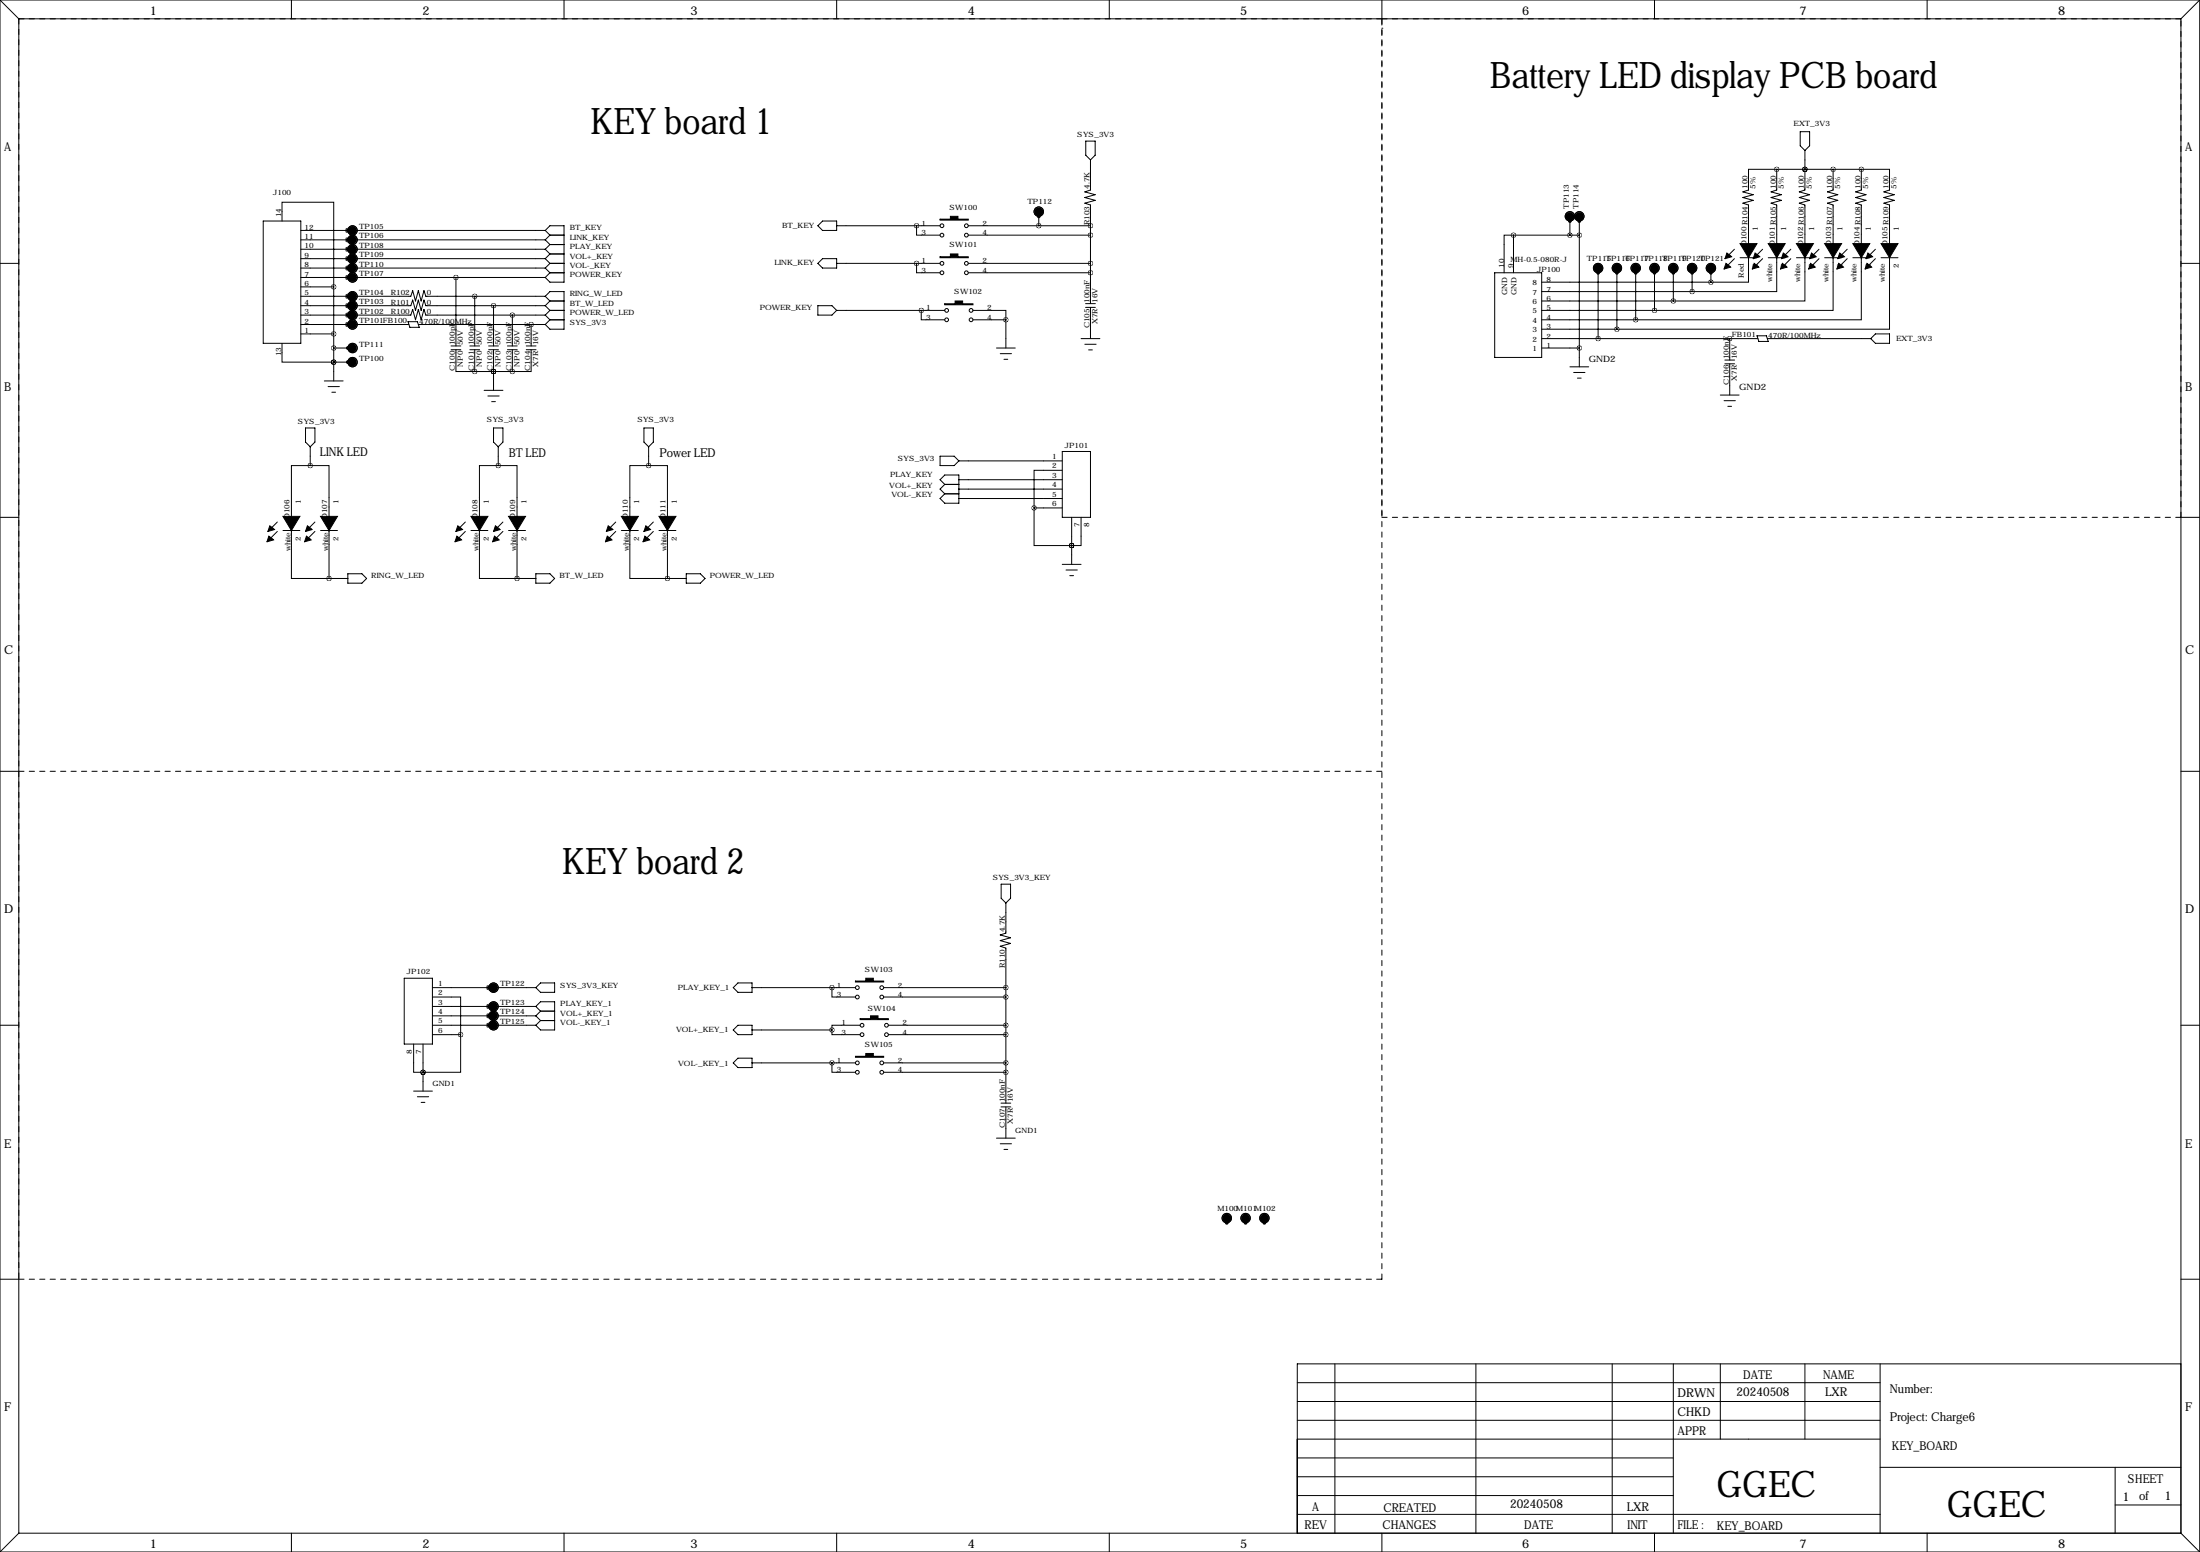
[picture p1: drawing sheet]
<svg xmlns="http://www.w3.org/2000/svg" width="594mm" height="419mm" viewBox="0 0 594 419" stroke-linecap="round" stroke-linejoin="round" font-family="sans-serif">
<g fill="none" stroke="#000" stroke-width=".27">
<path d="M0 0h594.4M0 0v419.1M0 0l5.1 5.1M5.1 5.1h584.2M5.1 5.1v408.9M78.7 0v5.1M152.4 0v5.1M226.1 0v5.1M299.7 0v5.1M373.4 7.6h.1M373.4 0v5.1M447 0v5.1"/>
<path d="M520.7 0v5.1M589.3 5.1v408.9M594.4 0v419.1M594.4 0l-5.1 5.1M293.4 38.1h2.5v3.8l-1.3 1.3-1.2-1.3zM486.4 35.6h2.5v3.8l-1.2 1.2-1.3-1.2zM71.1 59.7h10.2v33h-10.2zM76.2 59.7v-5.1h14v22.9M280.7 58.4v2.6M294.6 43.2v8.1l-1.5 .5 2.8 .8-2.8 .7 2.8 .8-2.8 .8 1.5 .5v26.6M424.2 59.7v3.8M426.7 59.7v39.4"/>
<path d="M480.1 45.7h-7.7v5.6l-1.5 .5 2.8 .8-2.8 .7 2.8 .8-2.8 .8 1.5 .5v20.8h-10.1M480.1 45.7v5.6l-1.6 .5 2.8 .8-2.8 .7 2.8 .8-2.8 .8 1.6 .5v23.3h-22.9M480.1 45.7h22.8M487.7 45.7h.1M487.7 40.6v10.7l-1.5 .5 2.7 .8-2.7 .7 2.7 .8-2.7 .8 1.5 .5v25.9h-35.6M495.3 45.7v5.6l-1.5 .5 2.8 .8-2.8 .7 2.8 .8-2.8 .8 1.5 .5v28.4h-48.3M502.9 45.7h7.6v5.6l-1.5 .5 2.8 .8-2.8 .7 2.8 .8-2.8 .8 1.5 .5v33.5h-73.6M502.9 45.7v5.6l-1.5 .5 2.8 .8-2.8 .7 2.8 .8-2.8 .8 1.5 .5v31h-60.9M0 71.1h5.1M81.3 77.5h8.9M81.3 74.9h66M81.3 72.4h66"/>
<path d="M81.3 69.9h66M81.3 67.3h66M81.3 64.8h66M81.3 62.2h66M90.2 77.5v25.4M94 62.2h.1M94 64.8h.1M94 67.3h.1M94 69.9h.1M94 72.4h.1M94 74.9h.1M123.2 74.9v18.5"/>
<path d="M147.3 62.2l1.3-1.2h3.8v15.2h-3.8l-1.3-1.3M147.3 62.2l1.3 1.3M147.3 64.8l1.3 1.2M147.3 67.3l1.3 1.3M147.3 69.9l1.3 1.2M147.3 72.4l1.3 1.3M148.6 71.1h3.8M148.6 63.5h3.8M148.6 73.7h3.8M148.6 66h3.8M148.6 63.5l-1.3 1.3M148.6 68.6h3.8"/>
<path d="M148.6 66l-1.3 1.3M148.6 68.6l-1.3 1.3M148.6 71.1l-1.3 1.3M148.6 73.7l-1.3 1.2M221 61l1.2-1.3h3.9v2.5h-3.9zM221 71.1l1.2-1.2h3.9v2.5h-3.9zM226.1 71.1h27.9M226.1 61h27.9M247.6 61v2.5h6.4M247.6 71.1v2.6h6.4M261.6 71.1h33M261.6 61h33"/>
<path d="M261.6 63.5h33M261.6 73.7h33M403.9 73.7h12.7v22.8h-12.7zM408.9 63.5h-2.5v10.2M408.9 63.5h17.8M408.9 63.5v10.2M416.6 78.7h40.6M416.6 76.2h45.7M431.8 73.7v17.7M436.9 73.7v15.2M442 73.7v12.7M447 73.7v10.1"/>
<path d="M452.1 73.7v7.6M457.2 73.7v5M462.3 73.7v2.5M468.6 67.3l-2.5 2.6M468.6 69.9l-2.5 2.5M470.2 69.6h4.5M476.2 67.3l-2.5 2.6M476.2 69.9l-2.5 2.5M477.8 69.6h4.5M483.9 67.3l-2.6 2.6M483.9 69.9l-2.6 2.5M485.4 69.6h4.6"/>
<path d="M491.5 67.3l-2.6 2.6M491.5 69.9l-2.6 2.5M493 69.6h4.6M499.1 67.3l-2.5 2.6M499.1 69.9l-2.5 2.5M500.6 69.6h4.6M506.7 67.3l-2.5 2.6M506.7 69.9l-2.5 2.5M508.3 69.6h4.5M589.3 71.1h5.1M76.2 92.7v5.1h14M81.3 87.6h29.2"/>
<path d="M81.3 85.1h29.7l.5-1.5 .8 2.8 .7-2.8 .8 2.8 .8-2.8 .5 1.5h32.2M81.3 82.6h29.7l.5-1.6 .8 2.8 .7-2.8 .8 2.8 .8-2.8 .5 1.6h32.2M81.3 80h29.7l.5-1.5 .8 2.8 .7-2.8 .8 2.8 .8-2.8 .5 1.5h32.2M81.3 90.2h8.9M90.2 97.8h.1M90.2 94h3.8M90.2 97.8h3.8M94 80h.1M94 82.6h.1M94 85.1h.1M94 87.6h.1M110.2 86.9h2.6l.5 1.5h-2.6z"/>
<path d="M113 87.6h34.3M121.9 94.4h2.6M121.9 93.4h2.6M123.2 94.4v5.9h5.1M126.9 94.4h2.7M126.9 93.4h2.7M128.3 80v13.4M128.3 94.4v5.9M132 94.4h2.7M132 93.4h2.7M133.3 82.6v10.8M133.3 94.4v11"/>
<path d="M137.1 94.4h2.7M137.1 93.4h2.7M138.4 85.1v8.3M138.4 94.4v5.9M142.2 94.4h2.6M142.2 93.4h2.6M143.5 94.4v5.9h-5.1M143.5 87.6v5.8M147.3 80l1.3-1.3h3.8v10.2h-3.8l-1.3-1.3M147.3 80l1.3 1.3M147.3 82.6l1.3 1.2M147.3 85.1l1.3 1.3"/>
<path d="M148.6 83.8h3.8M148.6 86.4h3.8M148.6 81.3h3.8M148.6 81.3l-1.3 1.3M148.6 83.8l-1.3 1.3M148.6 86.4l-1.3 1.2M221 82.6h3.8l1.3 1.2-1.3 1.3h-3.8zM226.1 83.8h29.2M248.9 83.8v2.6h6.4M262.9 83.8h8.9v2.6M262.9 86.4h8.9M269.2 94h5.1"/>
<path d="M270.3 95.5h3M271.3 97h1M271.8 86.4v7.6M292.1 91.4h5.1M293.1 93h3.1M293.3 83h2.7M293.3 82h2.7M294.1 94.5h1M294.6 83v8.4M416.6 83.8h30.4M416.6 86.4h25.4M416.6 91.4h58.4"/>
<path d="M416.6 94h10.1M416.6 88.9h20.3M416.6 81.3h35.5M424.2 99.1h5.1M466 98.2h2.7M466 97.2h2.7M467.4 91.4v5.8M467.4 98.2v8.5M474.7 90.7h2.6l.5 1.5h-2.6zM477.5 91.4h28M506.7 90.2h3.8v2.5h-3.8l-1.2-1.3zM82.5 115.6h2.6v3.8l-1.3 1.2-1.3-1.2z"/>
<path d="M87.6 102.9h5.1M88.6 104.4h3.1M89.7 105.9h1M128.3 100.3h10.1M130.8 105.4h5.1M131.8 106.9h3.1M132.8 108.5h1.1M133.3 100.3h.1M133.3 115.6h2.6v3.8l-1.3 1.2-1.3-1.2zM174 115.6h2.5v3.8l-1.2 1.2-1.3-1.2zM425.2 100.6h3M426.2 102.1h1"/>
<path d="M464.8 106.7h5.1M465.8 108.2h3.1M466.9 109.7h1M0 139.7h5.1M83.8 125.7h-5.1v30.5h10.2M83.8 125.7h5.1v30.5M83.8 120.6v5.1M134.6 125.7h-5.1v30.5h10.2M134.6 125.7h5.1v30.5M134.6 120.6v5.1M175.3 125.7h-5.1v30.5h10.1M175.3 125.7h5v30.5"/>
<path d="M175.3 120.6v5.1M254 123.2h3.8l1.3 1.3-1.3 1.2h-3.8zM255.3 130.8l-1.3-1.3 1.3-1.2h3.8v7.6h-3.8l-1.3-1.3 1.3-1.3M255.3 130.8h3.8M255.3 130.8l-1.3 1.3 1.3 1.2M255.3 133.3h3.8M259.1 124.5h27.9M259.1 129.5h27.9M259.1 132.1h27.9M259.1 134.6h27.9M279.4 137.2v10.1h10.2M279.4 137.2h7.6"/>
<path d="M287 127h-7.6v10.2M287 121.9h7.6v17.8h-7.6zM289.6 139.7v12.7M292.1 139.7v7.6h-2.5M589.3 139.7h5.1M74.9 141l-2.5 2.5M74.9 143.5l-2.5 2.6M76.5 143.3h4.5M85.1 141l-2.6 2.5M85.1 143.5l-2.6 2.6M86.6 143.3h4.6M88.9 156.2h5.1"/>
<path d="M94 154.9h3.8l1.3 1.3-1.3 1.3h-3.8zM125.7 141l-2.5 2.5M125.7 143.5l-2.5 2.6M127.3 143.3h4.5M135.9 141l-2.6 2.5M135.9 143.5l-2.6 2.6M137.4 143.3h4.6M139.7 156.2h5.1M144.8 154.9h3.8l1.3 1.3-1.3 1.3h-3.8zM166.4 141l-2.6 2.5M166.4 143.5l-2.6 2.6M167.9 143.3h4.6"/>
<path d="M176.5 141l-2.5 2.5M176.5 143.5l-2.5 2.6M178.1 143.3h4.5M180.3 156.2h5.1M185.4 154.9h3.8l1.3 1.3-1.3 1.3h-3.8zM287 152.4h5.1M288 153.9h3.1M289.1 155.4h1M289.6 147.3h.1M0 208.3h5.1M589.3 208.3h5.1M270.5 238.8h2.5v3.8l-1.2 1.2-1.3-1.2z"/>
<path d="M271.8 243.8v8.2l-1.5 .5 2.7 .7-2.7 .8 2.7 .8-2.7 .7 1.5 .5v41.9M0 276.9h5.1M109.2 264.2h7.6v17.7h-7.6zM116.8 269.2h7.7v10.2M116.8 276.9h28M116.8 279.4h7.7M116.8 266.7h28M116.8 271.8h28M116.8 274.3h28M124.5 279.4v10.2h-10.2M132.1 271.8h.1M132.1 274.3h.1"/>
<path d="M132.1 276.9h.1M132.1 266.7h.1M144.8 271.8l1.2-1.3h3.9v7.6h-3.9l-1.2-1.2M144.8 266.7l1.2-1.3h3.9v2.6h-3.9zM144.8 271.8l1.2 1.2M144.8 274.3l1.2 1.3M146 273h3.9M146 275.6h3.9M146 273l-1.2 1.3M146 275.6l-1.2 1.3M198.1 278.1l1.3-1.2h3.8v2.5h-3.8zM198.1 266.7l1.3-1.3h3.8v2.6h-3.8z"/>
<path d="M203.2 266.7h27.9M203.2 278.1h21.6M224.8 266.7v2.5h6.3M224.8 278.1v1.3h7.6M232.4 276.9h-7.6v1.2M238.8 266.7h33M238.8 269.2h33M240 276.9h31.8M240 279.4h31.8M589.3 276.9h5.1M111.8 281.9v7.7h2.5M111.8 294.6h5"/>
<path d="M112.8 296.2h3M113.8 297.7h1M114.3 289.6h.1M114.3 281.9v12.7M198.1 287l1.3-1.2h3.8v2.5h-3.8zM203.2 287h27.9M224.8 287v2.6h6.3M238.8 287h33M238.8 289.6h33M270.5 298.9h2.6M270.5 297.9h2.6M271.8 298.9v8.4"/>
<path d="M269.2 307.3h5.1M270.3 308.9h3M271.3 310.4h1M0 345.4h5.1M589.3 345.4h5.1M350.5 378.5h157.5M350.5 373.4h157.5M360.7 368.3v45.7M398.8 368.3v45.7M435.6 368.3v45.7M452.1 368.3v45.7M464.8 368.3v20.3"/>
<path d="M487.7 368.3v20.3M508 368.3v45.7M589.3 368.3h-238.8v45.7M350.5 398.8h101.6M350.5 393.7h101.6M350.5 388.6h157.5M350.5 383.5h157.5M508 396.2h81.3M571.5 396.2v17.8M0 419.1h594.4M5.1 414h584.2M5.1 414l-5.1 5.1"/>
<path d="M78.7 414v5.1M152.4 414v5.1M226.1 414v5.1M299.7 414v5.1M350.5 408.9h157.5M350.5 403.9h101.6M373.4 414v5.1M447 414v5.1M520.7 414v5.1M571.5 406.4h17.8M589.3 414l5.1 5.1"/>
<circle cx="280.7" cy="57.1" r="1.27"/>
<circle cx="424.2" cy="58.4" r="1.27"/>
<circle cx="426.7" cy="58.4" r="1.27"/>
<circle cx="95.2" cy="74.9" r="1.27"/>
<circle cx="95.2" cy="62.2" r="1.27"/>
<circle cx="95.2" cy="72.4" r="1.27"/>
<circle cx="95.2" cy="67.3" r="1.27"/>
<circle cx="95.2" cy="64.8" r="1.27"/>
<circle cx="95.2" cy="69.8" r="1.27"/>
<circle cx="254.5" cy="71.1" r=".51"/>
<circle cx="254.5" cy="73.7" r=".51"/>
<circle cx="254.5" cy="61" r=".51"/>
<circle cx="254.5" cy="63.5" r=".51"/>
<circle cx="261.1" cy="71.1" r=".51"/>
<circle cx="261.1" cy="61" r=".51"/>
<circle cx="261.1" cy="63.5" r=".51"/>
<circle cx="261.1" cy="73.7" r=".51"/>
<circle cx="431.8" cy="72.4" r="1.27"/>
<circle cx="436.9" cy="72.4" r="1.27"/>
<circle cx="442" cy="72.4" r="1.27"/>
<circle cx="447" cy="72.4" r="1.27"/>
<circle cx="452.1" cy="72.4" r="1.27"/>
<circle cx="457.2" cy="72.4" r="1.27"/>
<circle cx="462.3" cy="72.4" r="1.27"/>
<circle cx="95.2" cy="97.8" r="1.27"/>
<circle cx="95.2" cy="94" r="1.27"/>
<circle cx="95.2" cy="85.1" r="1.27"/>
<circle cx="95.2" cy="87.6" r="1.27"/>
<circle cx="95.2" cy="80" r="1.27"/>
<circle cx="95.2" cy="82.5" r="1.27"/>
<circle cx="255.8" cy="83.8" r=".51"/>
<circle cx="255.8" cy="86.4" r=".51"/>
<circle cx="262.4" cy="83.8" r=".51"/>
<circle cx="262.4" cy="86.4" r=".51"/>
<circle cx="133.3" cy="274.3" r="1.27"/>
<circle cx="133.3" cy="266.7" r="1.27"/>
<circle cx="133.3" cy="271.8" r="1.27"/>
<circle cx="133.3" cy="276.9" r="1.27"/>
<circle cx="231.6" cy="266.7" r=".51"/>
<circle cx="231.6" cy="269.2" r=".51"/>
<circle cx="232.9" cy="279.4" r=".51"/>
<circle cx="232.9" cy="276.9" r=".51"/>
<circle cx="238.3" cy="266.7" r=".51"/>
<circle cx="238.3" cy="269.2" r=".51"/>
<circle cx="239.5" cy="279.4" r=".51"/>
<circle cx="239.5" cy="276.9" r=".51"/>
<circle cx="231.6" cy="289.6" r=".51"/>
<circle cx="231.6" cy="287" r=".51"/>
<circle cx="238.3" cy="287" r=".51"/>
<circle cx="238.3" cy="289.6" r=".51"/>
<circle cx="331.5" cy="328.9" r="1.27"/>
<circle cx="336.5" cy="328.9" r="1.27"/>
<circle cx="341.6" cy="328.9" r="1.27"/>
</g>
<path d="M5.1 5.1v340.3M373.4 5.1h-368.3M373.4 5.1v134.6M589.3 5.1h-215.9M373.4 139.7h215.9M589.3 139.7v-134.6M5.1 208.3h368.3M5.1 345.4h368.3M373.4 345.4v-340.3" fill="none" stroke="#000" stroke-width=".27" stroke-dasharray="1.4 1.4"/>
<g fill="#000" stroke="#000" stroke-width=".27">
<path d="M254 59.2h2.8v-.8h2v.8h2.8v.2h-7.6zM254 69.3h2.8v-.7h2v.7h2.8v.3h-7.6zM466.3 71.1l1.3 1-1.8 .5zM466.6 68.3l1.3 1-1.8 .6zM472.4 65.8h2.3l-2.3 3.8zM470.2 65.8h2.2v3.8zM474 71.1l1.2 1-1.7 .5zM474.2 68.3l1.3 1-1.8 .6zM480.1 65.8h2.2l-2.2 3.8zM477.8 65.8h2.3v3.8zM481.6 71.1l1.3 1-1.8 .5zM481.8 68.3l1.3 1-1.8 .6z"/>
<path d="M487.7 65.8h2.3l-2.3 3.8zM485.4 65.8h2.3v3.8zM489.2 71.1l1.3 1-1.8 .5zM489.5 68.3l1.2 1-1.8 .6zM495.3 65.8h2.3l-2.3 3.8zM493 65.8h2.3v3.8zM496.8 71.1l1.3 1-1.8 .5zM497.1 68.3l1.2 1-1.7 .6zM502.9 65.8h2.3l-2.3 3.8zM500.6 65.8h2.3v3.8zM504.4 71.1l1.3 1-1.8 .5zM504.7 68.3l1.3 1-1.8 .6z"/>
<path d="M510.5 65.8h2.3l-2.3 3.8zM508.3 65.8h2.2v3.8zM255.3 82h2.8v-.7h2v.7h2.8v.3h-7.6zM78.7 139.4h2.3l-2.3 3.9zM76.5 139.4h2.2v3.9zM88.9 139.4h2.3l-2.3 3.9zM86.6 139.4h2.3v3.9zM129.5 139.4h2.3l-2.3 3.9zM127.3 139.4h2.2v3.9zM139.7 139.4h2.3l-2.3 3.9zM137.4 139.4h2.3v3.9zM170.2 139.4h2.3l-2.3 3.9z"/>
<path d="M167.9 139.4h2.3v3.9zM180.3 139.4h2.3l-2.3 3.9zM178.1 139.4h2.2v3.9zM72.6 144.8l1.3 1-1.8 .5zM72.9 142l1.3 1-1.8 .5zM82.8 144.8l1.3 1-1.8 .5zM83.1 142l1.2 1-1.8 .5zM123.4 144.8l1.3 1-1.8 .5zM123.7 142l1.3 1-1.8 .5zM133.6 144.8l1.3 1-1.8 .5zM133.9 142l1.2 1-1.8 .5zM164.1 144.8l1.3 1-1.8 .5z"/>
<path d="M164.3 142l1.3 1-1.8 .5zM174.2 144.8l1.3 1-1.8 .5zM174.5 142l1.3 1-1.8 .5zM231.1 264.9h2.8v-.7h2.1v.7h2.8v.3h-7.7zM232.4 275.1h2.8v-.8h2v.8h2.8v.2h-7.6zM231.1 285.2h2.8v-.7h2.1v.7h2.8v.3h-7.7z"/>
</g>
<g fill="none" stroke="#000" stroke-width="1.3">
<circle cx="280.7" cy="57.2" r=".56"/>
<circle cx="424.2" cy="58.5" r=".56"/>
<circle cx="426.7" cy="58.5" r=".56"/>
<circle cx="95.2" cy="74.9" r=".56"/>
<circle cx="95.2" cy="62.2" r=".56"/>
<circle cx="95.2" cy="64.8" r=".56"/>
<circle cx="95.2" cy="69.8" r=".56"/>
<circle cx="95.2" cy="72.4" r=".56"/>
<circle cx="95.2" cy="67.3" r=".56"/>
<circle cx="431.8" cy="72.4" r=".56"/>
<circle cx="436.9" cy="72.4" r=".56"/>
<circle cx="442" cy="72.4" r=".56"/>
<circle cx="447" cy="72.4" r=".56"/>
<circle cx="452.1" cy="72.4" r=".56"/>
<circle cx="457.2" cy="72.4" r=".56"/>
<circle cx="462.3" cy="72.4" r=".56"/>
<circle cx="95.2" cy="87.6" r=".56"/>
<circle cx="95.2" cy="94" r=".56"/>
<circle cx="95.2" cy="82.6" r=".56"/>
<circle cx="95.2" cy="97.8" r=".56"/>
<circle cx="95.2" cy="80" r=".56"/>
<circle cx="95.2" cy="85.1" r=".56"/>
<circle cx="133.3" cy="266.7" r=".56"/>
<circle cx="133.3" cy="276.9" r=".56"/>
<circle cx="133.3" cy="274.3" r=".56"/>
<circle cx="133.3" cy="271.8" r=".56"/>
<circle cx="331.5" cy="329" r=".56"/>
<circle cx="336.6" cy="329" r=".56"/>
<circle cx="341.6" cy="329" r=".56"/>
</g>
<g fill="none" stroke="#000" stroke-width=".51">
<circle cx="280.7" cy="58.4" r=".25"/>
<circle cx="424.2" cy="59.7" r=".25"/>
<circle cx="426.7" cy="59.7" r=".25"/>
<circle cx="94" cy="67.3" r=".25"/>
<circle cx="94" cy="69.8" r=".25"/>
<circle cx="94" cy="74.9" r=".25"/>
<circle cx="94" cy="62.2" r=".25"/>
<circle cx="94" cy="72.4" r=".25"/>
<circle cx="94" cy="64.8" r=".25"/>
<circle cx="431.8" cy="73.7" r=".25"/>
<circle cx="436.9" cy="73.7" r=".25"/>
<circle cx="442" cy="73.7" r=".25"/>
<circle cx="447" cy="73.7" r=".25"/>
<circle cx="452.1" cy="73.7" r=".25"/>
<circle cx="457.2" cy="73.7" r=".25"/>
<circle cx="462.3" cy="73.7" r=".25"/>
<circle cx="94" cy="80" r=".25"/>
<circle cx="94" cy="82.5" r=".25"/>
<circle cx="94" cy="87.6" r=".25"/>
<circle cx="94" cy="97.8" r=".25"/>
<circle cx="94" cy="85.1" r=".25"/>
<circle cx="94" cy="94" r=".25"/>
<circle cx="132.1" cy="274.3" r=".25"/>
<circle cx="132.1" cy="276.9" r=".25"/>
<circle cx="132.1" cy="266.7" r=".25"/>
<circle cx="132.1" cy="271.8" r=".25"/>
<circle cx="331.5" cy="330.2" r=".25"/>
<circle cx="336.6" cy="330.2" r=".25"/>
<circle cx="341.6" cy="330.2" r=".25"/>
</g>
<path d="M294.6 63.5a.05 .05 0 0 0 .1 0 .05 .05 0 0 0-.1 0zM271.7 86.4a.05 .05 0 0 0 .1 0 .05 .05 0 0 0-.1 0zM247.6 61a.05 .05 0 0 0 .1 0 .05 .05 0 0 0-.1 0zM247.6 71.1a.05 .05 0 0 0 .1 0 .05 .05 0 0 0-.1 0zM248.9 83.8a.05 .05 0 0 0 .1 0 .05 .05 0 0 0-.1 0zM294.6 71.1a.05 .05 0 0 0 .1 0 .05 .05 0 0 0-.1 0zM294.6 61a.05 .05 0 0 0 .1 0 .05 .05 0 0 0-.1 0zM83.8 125.7a.05 .05 0 0 0 .1 0 .05 .05 0 0 0-.1 0zM134.6 125.7a.05 .05 0 0 0 .1 0 .05 .05 0 0 0-.1 0zM175.2 125.7a.05 .05 0 0 0 .1 0 .05 .05 0 0 0-.1 0zM180.3 156.2a.05 .05 0 0 0 .1 0 .05 .05 0 0 0-.1 0zM90.1 90.2a.05 .05 0 0 0 .1 0 .05 .05 0 0 0-.1 0zM90.1 97.8a.05 .05 0 0 0 .1 0 .05 .05 0 0 0-.1 0zM90.1 77.5a.05 .05 0 0 0 .1 0 .05 .05 0 0 0-.1 0zM123.1 74.9a.05 .05 0 0 0 .1 0 .05 .05 0 0 0-.1 0zM128.2 80a.05 .05 0 0 0 .1 0 .05 .05 0 0 0-.1 0zM133.3 82.6a.05 .05 0 0 0 .1 0 .05 .05 0 0 0-.1 0zM138.4 85.1a.05 .05 0 0 0 .1 0 .05 .05 0 0 0-.1 0zM143.5 87.6a.05 .05 0 0 0 .1 0 .05 .05 0 0 0-.1 0zM138.4 100.3a.05 .05 0 0 0 .1 0 .05 .05 0 0 0-.1 0zM133.3 100.3a.05 .05 0 0 0 .1 0 .05 .05 0 0 0-.1 0zM128.2 100.3a.05 .05 0 0 0 .1 0 .05 .05 0 0 0-.1 0zM133.3 100.3a.05 .05 0 0 0 .1 0 .05 .05 0 0 0-.1 0zM93.9 62.2a.05 .05 0 0 0 .1 0 .05 .05 0 0 0-.1 0zM93.9 64.8a.05 .05 0 0 0 .1 0 .05 .05 0 0 0-.1 0zM93.9 67.3a.05 .05 0 0 0 .1 0 .05 .05 0 0 0-.1 0zM93.9 69.9a.05 .05 0 0 0 .1 0 .05 .05 0 0 0-.1 0zM93.9 72.4a.05 .05 0 0 0 .1 0 .05 .05 0 0 0-.1 0zM93.9 74.9a.05 .05 0 0 0 .1 0 .05 .05 0 0 0-.1 0zM93.9 80a.05 .05 0 0 0 .1 0 .05 .05 0 0 0-.1 0zM93.9 82.6a.05 .05 0 0 0 .1 0 .05 .05 0 0 0-.1 0zM93.9 85.1a.05 .05 0 0 0 .1 0 .05 .05 0 0 0-.1 0zM93.9 87.6a.05 .05 0 0 0 .1 0 .05 .05 0 0 0-.1 0zM90.1 97.8a.05 .05 0 0 0 .1 0 .05 .05 0 0 0-.1 0zM280.6 61a.05 .05 0 0 0 .1 0 .05 .05 0 0 0-.1 0zM224.7 266.7a.05 .05 0 0 0 .1 0 .05 .05 0 0 0-.1 0zM224.7 278.1a.05 .05 0 0 0 .1 0 .05 .05 0 0 0-.1 0zM224.7 287a.05 .05 0 0 0 .1 0 .05 .05 0 0 0-.1 0zM271.7 266.7a.05 .05 0 0 0 .1 0 .05 .05 0 0 0-.1 0zM271.7 269.2a.05 .05 0 0 0 .1 0 .05 .05 0 0 0-.1 0zM271.7 276.9a.05 .05 0 0 0 .1 0 .05 .05 0 0 0-.1 0zM271.7 279.4a.05 .05 0 0 0 .1 0 .05 .05 0 0 0-.1 0zM271.7 287a.05 .05 0 0 0 .1 0 .05 .05 0 0 0-.1 0zM271.7 289.6a.05 .05 0 0 0 .1 0 .05 .05 0 0 0-.1 0zM294.6 73.7a.05 .05 0 0 0 .1 0 .05 .05 0 0 0-.1 0zM289.5 147.3a.05 .05 0 0 0 .1 0 .05 .05 0 0 0-.1 0zM289.5 147.3a.05 .05 0 0 0 .1 0 .05 .05 0 0 0-.1 0zM124.4 279.4a.05 .05 0 0 0 .1 0 .05 .05 0 0 0-.1 0zM132 271.8a.05 .05 0 0 0 .1 0 .05 .05 0 0 0-.1 0zM132 274.3a.05 .05 0 0 0 .1 0 .05 .05 0 0 0-.1 0zM132 276.9a.05 .05 0 0 0 .1 0 .05 .05 0 0 0-.1 0zM132 266.7a.05 .05 0 0 0 .1 0 .05 .05 0 0 0-.1 0zM90.1 94a.05 .05 0 0 0 .1 0 .05 .05 0 0 0-.1 0zM502.9 45.7a.05 .05 0 0 0 .1 0 .05 .05 0 0 0-.1 0zM487.6 45.7a.05 .05 0 0 0 .1 0 .05 .05 0 0 0-.1 0zM480 45.7a.05 .05 0 0 0 .1 0 .05 .05 0 0 0-.1 0zM487.6 45.7a.05 .05 0 0 0 .1 0 .05 .05 0 0 0-.1 0zM436.8 88.9a.05 .05 0 0 0 .1 0 .05 .05 0 0 0-.1 0zM441.9 86.4a.05 .05 0 0 0 .1 0 .05 .05 0 0 0-.1 0zM447 83.8a.05 .05 0 0 0 .1 0 .05 .05 0 0 0-.1 0zM452.1 81.3a.05 .05 0 0 0 .1 0 .05 .05 0 0 0-.1 0zM462.2 76.2a.05 .05 0 0 0 .1 0 .05 .05 0 0 0-.1 0zM467.3 91.4a.05 .05 0 0 0 .1 0 .05 .05 0 0 0-.1 0zM426.7 94a.05 .05 0 0 0 .1 0 .05 .05 0 0 0-.1 0zM408.9 63.5a.05 .05 0 0 0 .1 0 .05 .05 0 0 0-.1 0zM424.1 63.5a.05 .05 0 0 0 .1 0 .05 .05 0 0 0-.1 0zM426.7 63.5a.05 .05 0 0 0 .1 0 .05 .05 0 0 0-.1 0z" fill="#000" stroke="#000" stroke-width="1.3"/>
<g font-size="9.9">
<text x="402.6" y="23.9">Battery LED display PCB board</text>
<text x="159.5" y="36.1">KEY board 1</text>
<text x="151.9" y="236">KEY board 2</text>
<text x="463.8" y="404.1">GGEC</text>
<text x="526" y="409.8">GGEC</text>
</g>
<g font-size="3.3">
<text x="40.5" y="4">1</text>
<text x="114.1" y="4">2</text>
<text x="186.5" y="4">3</text>
<text x="261.5" y="4">4</text>
<text x="335.1" y="4">5</text>
<text x="411.3" y="4">6</text>
<text x="486.3" y="4">7</text>
<text x="556.1" y="4">8</text>
<text x="1.1" y="40.8">A</text>
<text x="590.4" y="40.8">A</text>
<text x="1.1" y="105.6">B</text>
<text x="590.4" y="105.6">B</text>
<text x="86.5" y="123.1">LINK LED</text>
<text x="137.5" y="123.3">BT LED</text>
<text x="178.2" y="123.3">Power LED</text>
<text x="1.1" y="176.7">C</text>
<text x="590.4" y="176.7">C</text>
<text x="1.1" y="246.5">D</text>
<text x="590.4" y="246.5">D</text>
<text x="1.1" y="310">E</text>
<text x="590.4" y="310">E</text>
<text x="453.2" y="377.3">DRWN</text>
<text x="469.2" y="377.1">20240508</text>
<text x="471" y="372.3">DATE</text>
<text x="492.6" y="372.3">NAME</text>
<text x="493.1" y="377.1">LXR</text>
<text x="510.6" y="376.2">Number:</text>
<text x="1.1" y="381.2">F</text>
<text x="453.2" y="382.4">CHKD</text>
<text x="510.6" y="383.8">Project: Charge6</text>
<text x="590.4" y="381.2">F</text>
<text x="453.2" y="387.5">APPR</text>
<text x="511.1" y="391.7">KEY_BOARD</text>
<text x="575" y="400.6">SHEET</text>
<text x="354.6" y="407.9">A</text>
<text x="408" y="407.3">20240508</text>
<text x="573.5" y="405.2">1</text>
<text x="578" y="405">of</text>
<text x="584.8" y="405">1</text>
<text x="352.5" y="413">REV</text>
<text x="373.5" y="413">CHANGES</text>
<text x="373.8" y="408.2">CREATED</text>
<text x="411.8" y="413">DATE</text>
<text x="439.5" y="408.1">LXR</text>
<text x="439.8" y="412.9">INIT</text>
<text x="453.2" y="412.9">FILE :</text>
<text x="463.9" y="413.2">KEY_BOARD</text>
<text x="40.5" y="418">1</text>
<text x="114.1" y="418">2</text>
<text x="186.5" y="418">3</text>
<text x="261.5" y="418">4</text>
<text x="335.1" y="418">5</text>
<text x="411.3" y="418">6</text>
<text x="486.3" y="418">7</text>
<text x="556.1" y="418">8</text>
</g>
<g font-size="2.4">
<text x="429.3" y="97.8">GND2</text>
<text x="469.9" y="105.4">GND2</text>
</g>
<g font-size="2">
<text x="484.6" y="34">EXT_3V3</text>
<text x="291.1" y="37.1">SYS_3V3</text>
<text x="73.7" y="52.7">J100</text>
<text x="294.4" y="51.1" transform="rotate(-90 294.4 51.1)">4.7K</text>
<text x="472.2" y="51.1" transform="rotate(-90 472.2 51.1)">100</text>
<text x="474.3" y="51.1" transform="rotate(-90 474.3 51.1)">5%</text>
<text x="479.8" y="51.1" transform="rotate(-90 479.8 51.1)">100</text>
<text x="482" y="51.1" transform="rotate(-90 482 51.1)">5%</text>
<text x="487.4" y="51.1" transform="rotate(-90 487.4 51.1)">100</text>
<text x="489.6" y="51.1" transform="rotate(-90 489.6 51.1)">5%</text>
<text x="495" y="51.1" transform="rotate(-90 495 51.1)">100</text>
<text x="497.2" y="51.1" transform="rotate(-90 497.2 51.1)">5%</text>
<text x="502.7" y="51.1" transform="rotate(-90 502.7 51.1)">100</text>
<text x="504.8" y="51.1" transform="rotate(-90 504.8 51.1)">5%</text>
<text x="510.3" y="51.1" transform="rotate(-90 510.3 51.1)">100</text>
<text x="512.4" y="51.1" transform="rotate(-90 512.4 51.1)">5%</text>
<text x="75.9" y="58.7" transform="rotate(-90 75.9 58.7)">14</text>
<text x="256.5" y="56.6">SW100</text>
<text x="277.6" y="55.1">TP112</text>
<text x="423.9" y="56.4" transform="rotate(-90 423.9 56.4)">TP113</text>
<text x="426.5" y="56.4" transform="rotate(-90 426.5 56.4)">TP114</text>
<text x="82.3" y="64.5">11</text>
<text x="82.3" y="62">12</text>
<text x="97" y="61.8">TP105</text>
<text x="97" y="64.4">TP106</text>
<text x="153.9" y="62.2">BT_KEY</text>
<text x="153.9" y="64.8">LINK_KEY</text>
<text x="211.3" y="61.5">BT_KEY</text>
<text x="249" y="61">1</text>
<text x="249" y="63.5">3</text>
<text x="265.4" y="61">2</text>
<text x="265.4" y="63.5">4</text>
<text x="294.4" y="60.8" transform="rotate(-90 294.4 60.8)">R103</text>
<text x="475" y="62.5" transform="rotate(-90 475 62.5)">1</text>
<text x="482.6" y="62.5" transform="rotate(-90 482.6 62.5)">1</text>
<text x="490.2" y="62.5" transform="rotate(-90 490.2 62.5)">1</text>
<text x="497.8" y="62.5" transform="rotate(-90 497.8 62.5)">1</text>
<text x="505.5" y="62.5" transform="rotate(-90 505.5 62.5)">1</text>
<text x="513.1" y="62.5" transform="rotate(-90 513.1 62.5)">1</text>
<text x="82.3" y="69.6">9</text>
<text x="82.3" y="67.1">10</text>
<text x="97" y="66.9">TP108</text>
<text x="97" y="69.5">TP109</text>
<text x="97" y="72">TP110</text>
<text x="153.9" y="67.3">PLAY_KEY</text>
<text x="153.9" y="69.9">VOL+_KEY</text>
<text x="209.3" y="71.6">LINK_KEY</text>
<text x="249" y="71.1">1</text>
<text x="256.5" y="66.8">SW101</text>
<text x="265.4" y="71.1">2</text>
<text x="408.1" y="70.7">MH-0.5-080R-J</text>
<text x="428.8" y="70.4">TP115</text>
<text x="433.8" y="70.4">TP116</text>
<text x="438.9" y="70.4">TP117</text>
<text x="444" y="70.4">TP118</text>
<text x="449.1" y="70.4">TP119</text>
<text x="454.2" y="70.4">TP120</text>
<text x="459.2" y="70.4">TP121</text>
<text x="471.9" y="66.5" transform="rotate(-90 471.9 66.5)">D100 R104</text>
<text x="479.6" y="66.5" transform="rotate(-90 479.6 66.5)">D101 R105</text>
<text x="487.2" y="66.5" transform="rotate(-90 487.2 66.5)">D102 R106</text>
<text x="494.8" y="66.5" transform="rotate(-90 494.8 66.5)">D103 R107</text>
<text x="502.4" y="66.5" transform="rotate(-90 502.4 66.5)">D104 R108</text>
<text x="510" y="66.5" transform="rotate(-90 510 66.5)">D105 R109</text>
<text x="82.3" y="77.2">6</text>
<text x="82.3" y="74.7">7</text>
<text x="82.3" y="72.1">8</text>
<text x="97" y="74.5">TP107</text>
<text x="153.9" y="72.4">VOL-_KEY</text>
<text x="153.9" y="74.9">POWER_KEY</text>
<text x="249" y="73.7">3</text>
<text x="265.4" y="73.7">4</text>
<text x="406.4" y="72.4" transform="rotate(-90 406.4 72.4)">10</text>
<text x="408.9" y="72.4" transform="rotate(-90 408.9 72.4)">9</text>
<text x="414.1" y="77">8</text>
<text x="415.2" y="73.5">JP100</text>
<text x="417.8" y="76.2">8</text>
<text x="471.2" y="75" transform="rotate(-90 471.2 75)">Red</text>
<text x="475" y="72.3" transform="rotate(-90 475 72.3)">2</text>
<text x="478.8" y="76.1" transform="rotate(-90 478.8 76.1)">white</text>
<text x="482.6" y="72.3" transform="rotate(-90 482.6 72.3)">2</text>
<text x="486.4" y="76.1" transform="rotate(-90 486.4 76.1)">white</text>
<text x="490.2" y="72.3" transform="rotate(-90 490.2 72.3)">2</text>
<text x="494" y="76.1" transform="rotate(-90 494 76.1)">white</text>
<text x="497.8" y="72.3" transform="rotate(-90 497.8 72.3)">2</text>
<text x="501.7" y="76.1" transform="rotate(-90 501.7 76.1)">white</text>
<text x="505.5" y="72.3" transform="rotate(-90 505.5 72.3)">2</text>
<text x="509.3" y="76.1" transform="rotate(-90 509.3 76.1)">white</text>
<text x="513.1" y="72.3" transform="rotate(-90 513.1 72.3)">2</text>
<text x="82.3" y="82.3">4</text>
<text x="82.3" y="79.8">5</text>
<text x="97" y="79.6">TP104</text>
<text x="97" y="82.2">TP103</text>
<text x="105.6" y="82.3">R101</text>
<text x="105.6" y="79.8">R102</text>
<text x="115.3" y="82.3">0</text>
<text x="115.3" y="79.8">0</text>
<text x="153.9" y="80">RING_W_LED</text>
<text x="153.9" y="82.6">BT_W_LED</text>
<text x="205.3" y="83.8">POWER_KEY</text>
<text x="250.2" y="83.8">1</text>
<text x="257.8" y="79.5">SW102</text>
<text x="266.7" y="83.8">2</text>
<text x="294.4" y="81.8" transform="rotate(-90 294.4 81.8)">100nF</text>
<text x="296.5" y="81.8" transform="rotate(-90 296.5 81.8)">16V</text>
<text x="407.2" y="79.8" transform="rotate(-90 407.2 79.8)">GND</text>
<text x="409.8" y="79.8" transform="rotate(-90 409.8 79.8)">GND</text>
<text x="414.1" y="82.1">6</text>
<text x="414.1" y="79.6">7</text>
<text x="417.8" y="83.8">5</text>
<text x="417.8" y="81.3">6</text>
<text x="417.8" y="78.7">7</text>
<text x="82.3" y="89.9">1</text>
<text x="82.3" y="87.4">2</text>
<text x="82.3" y="84.8">3</text>
<text x="97" y="84.7">TP102</text>
<text x="97" y="87.2">TP101FB100</text>
<text x="105.6" y="84.8">R100</text>
<text x="113.3" y="87.4">470R/100MHz</text>
<text x="115.3" y="84.8">0</text>
<text x="153.9" y="85.1">POWER_W_LED</text>
<text x="153.9" y="87.6">SYS_3V3</text>
<text x="250.2" y="86.4">3</text>
<text x="266.7" y="86.4">4</text>
<text x="294.4" y="88.7" transform="rotate(-90 294.4 88.7)">C105</text>
<text x="296.5" y="87.6" transform="rotate(-90 296.5 87.6)">X7R</text>
<text x="414.1" y="89.7">3</text>
<text x="414.1" y="87.2">4</text>
<text x="414.1" y="84.6">5</text>
<text x="417.8" y="88.9">3</text>
<text x="417.8" y="86.4">4</text>
<text x="97" y="93.6">TP111</text>
<text x="122.9" y="93.2" transform="rotate(-90 122.9 93.2)">100pF</text>
<text x="125.1" y="93.2" transform="rotate(-90 125.1 93.2)">50V</text>
<text x="128" y="93.2" transform="rotate(-90 128 93.2)">100pF</text>
<text x="130.2" y="93.2" transform="rotate(-90 130.2 93.2)">50V</text>
<text x="133.1" y="93.2" transform="rotate(-90 133.1 93.2)">100pF</text>
<text x="135.2" y="93.2" transform="rotate(-90 135.2 93.2)">50V</text>
<text x="138.2" y="93.2" transform="rotate(-90 138.2 93.2)">100pF</text>
<text x="140.3" y="93.2" transform="rotate(-90 140.3 93.2)">50V</text>
<text x="143.3" y="93.2" transform="rotate(-90 143.3 93.2)">100nF</text>
<text x="145.4" y="93.2" transform="rotate(-90 145.4 93.2)">16V</text>
<text x="414.1" y="94.8">1</text>
<text x="414.1" y="92.3">2</text>
<text x="417.8" y="94">1</text>
<text x="417.8" y="91.4">2</text>
<text x="468" y="90.9">FB101</text>
<text x="477.8" y="91.2">470R/100MHz</text>
<text x="512.3" y="92.2">EXT_3V3</text>
<text x="75.9" y="96.2" transform="rotate(-90 75.9 96.2)">13</text>
<text x="97" y="97.4">TP100</text>
<text x="122.9" y="100.1" transform="rotate(-90 122.9 100.1)">C100</text>
<text x="125.1" y="99" transform="rotate(-90 125.1 99)">NP0</text>
<text x="128" y="100.1" transform="rotate(-90 128 100.1)">C101</text>
<text x="130.2" y="99" transform="rotate(-90 130.2 99)">NP0</text>
<text x="133.1" y="100.1" transform="rotate(-90 133.1 100.1)">C102</text>
<text x="135.2" y="99" transform="rotate(-90 135.2 99)">NP0</text>
<text x="138.2" y="100.1" transform="rotate(-90 138.2 100.1)">C103</text>
<text x="140.3" y="99" transform="rotate(-90 140.3 99)">NP0</text>
<text x="143.3" y="100.1" transform="rotate(-90 143.3 100.1)">C104</text>
<text x="145.4" y="99" transform="rotate(-90 145.4 99)">X7R</text>
<text x="467.1" y="97" transform="rotate(-90 467.1 97)">100nF</text>
<text x="469.3" y="97" transform="rotate(-90 469.3 97)">16V</text>
<text x="467.1" y="103.9" transform="rotate(-90 467.1 103.9)">C106</text>
<text x="469.3" y="102.8" transform="rotate(-90 469.3 102.8)">X7R</text>
<text x="80.5" y="114.6">SYS_3V3</text>
<text x="131.6" y="114">SYS_3V3</text>
<text x="172.2" y="114">SYS_3V3</text>
<text x="242.6" y="124.5">SYS_3V3</text>
<text x="284.3" y="124">1</text>
<text x="287.6" y="120.9">JP101</text>
<text x="240.3" y="131.8">VOL+_KEY</text>
<text x="240.5" y="128.8">PLAY_KEY</text>
<text x="284.3" y="126.5">2</text>
<text x="284.3" y="129">3</text>
<text x="284.3" y="131.6">4</text>
<text x="81.3" y="136.1" transform="rotate(-90 81.3 136.1)">1</text>
<text x="91.4" y="136.1" transform="rotate(-90 91.4 136.1)">1</text>
<text x="132.1" y="136.1" transform="rotate(-90 132.1 136.1)">1</text>
<text x="142.2" y="136.1" transform="rotate(-90 142.2 136.1)">1</text>
<text x="172.7" y="136.1" transform="rotate(-90 172.7 136.1)">1</text>
<text x="182.9" y="136.1" transform="rotate(-90 182.9 136.1)">1</text>
<text x="240.8" y="134.1">VOL-_KEY</text>
<text x="284.3" y="134.1">5</text>
<text x="284.3" y="136.7">6</text>
<text x="78.2" y="140.2" transform="rotate(-90 78.2 140.2)">D106</text>
<text x="88.4" y="140.2" transform="rotate(-90 88.4 140.2)">D107</text>
<text x="129" y="140.2" transform="rotate(-90 129 140.2)">D108</text>
<text x="139.2" y="140.2" transform="rotate(-90 139.2 140.2)">D109</text>
<text x="169.7" y="140.2" transform="rotate(-90 169.7 140.2)">D110</text>
<text x="179.8" y="140.2" transform="rotate(-90 179.8 140.2)">D111</text>
<text x="291.7" y="142.4" transform="rotate(-90 291.7 142.4)">7</text>
<text x="294.2" y="142.4" transform="rotate(-90 294.2 142.4)">8</text>
<text x="78.5" y="148.8" transform="rotate(-90 78.5 148.8)">white</text>
<text x="81.3" y="146" transform="rotate(-90 81.3 146)">2</text>
<text x="88.6" y="148.8" transform="rotate(-90 88.6 148.8)">white</text>
<text x="91.4" y="146" transform="rotate(-90 91.4 146)">2</text>
<text x="129.3" y="148.8" transform="rotate(-90 129.3 148.8)">white</text>
<text x="132.1" y="146" transform="rotate(-90 132.1 146)">2</text>
<text x="139.4" y="148.8" transform="rotate(-90 139.4 148.8)">white</text>
<text x="142.2" y="146" transform="rotate(-90 142.2 146)">2</text>
<text x="169.9" y="148.8" transform="rotate(-90 169.9 148.8)">white</text>
<text x="172.7" y="146" transform="rotate(-90 172.7 146)">2</text>
<text x="180.1" y="148.8" transform="rotate(-90 180.1 148.8)">white</text>
<text x="182.9" y="146" transform="rotate(-90 182.9 146)">2</text>
<text x="100.3" y="156">RING_W_LED</text>
<text x="151.1" y="156">BT_W_LED</text>
<text x="191.8" y="156">POWER_W_LED</text>
<text x="268.2" y="237.7">SYS_3V3_KEY</text>
<text x="271.5" y="251.7" transform="rotate(-90 271.5 251.7)">4.7K</text>
<text x="109.8" y="263.1">JP102</text>
<text x="233.7" y="262.4">SW103</text>
<text x="271.5" y="261.5" transform="rotate(-90 271.5 261.5)">R110</text>
<text x="118.4" y="266.2">1</text>
<text x="118.4" y="268.7">2</text>
<text x="135.1" y="266.3">TP122</text>
<text x="151.4" y="266.7">SYS_3V3_KEY</text>
<text x="183.1" y="267.5">PLAY_KEY_1</text>
<text x="226.1" y="266.7">1</text>
<text x="226.1" y="269.2">3</text>
<text x="242.6" y="266.7">2</text>
<text x="242.6" y="269.2">4</text>
<text x="118.4" y="271.3">3</text>
<text x="118.4" y="273.8">4</text>
<text x="135.1" y="271.4">TP123</text>
<text x="135.1" y="273.9">TP124</text>
<text x="151.4" y="271.8">PLAY_KEY_1</text>
<text x="151.4" y="274.3">VOL+_KEY_1</text>
<text x="234.4" y="273">SW104</text>
<text x="118.4" y="276.4">5</text>
<text x="118.4" y="278.9">6</text>
<text x="135.1" y="276.5">TP125</text>
<text x="151.4" y="276.9">VOL-_KEY_1</text>
<text x="182.7" y="278.6">VOL+_KEY_1</text>
<text x="227.4" y="276.9">1</text>
<text x="227.4" y="279.4">3</text>
<text x="243.8" y="276.9">2</text>
<text x="243.8" y="279.4">4</text>
<text x="111.3" y="284.7" transform="rotate(-90 111.3 284.7)">8</text>
<text x="113.8" y="284.7" transform="rotate(-90 113.8 284.7)">7</text>
<text x="183.2" y="287.8">VOL-_KEY_1</text>
<text x="226.1" y="287">1</text>
<text x="233.7" y="282.7">SW105</text>
<text x="242.6" y="287">2</text>
<text x="116.8" y="293.4">GND1</text>
<text x="226.1" y="289.6">3</text>
<text x="242.6" y="289.6">4</text>
<text x="271.5" y="297.7" transform="rotate(-90 271.5 297.7)">100nF</text>
<text x="273.7" y="297.7" transform="rotate(-90 273.7 297.7)">16V</text>
<text x="271.5" y="304.6" transform="rotate(-90 271.5 304.6)">C107</text>
<text x="273.7" y="303.5" transform="rotate(-90 273.7 303.5)">X7R</text>
<text x="274.3" y="306.1">GND1</text>
<text x="328.9" y="326.9">M100M101M102</text>
</g>
</svg>
